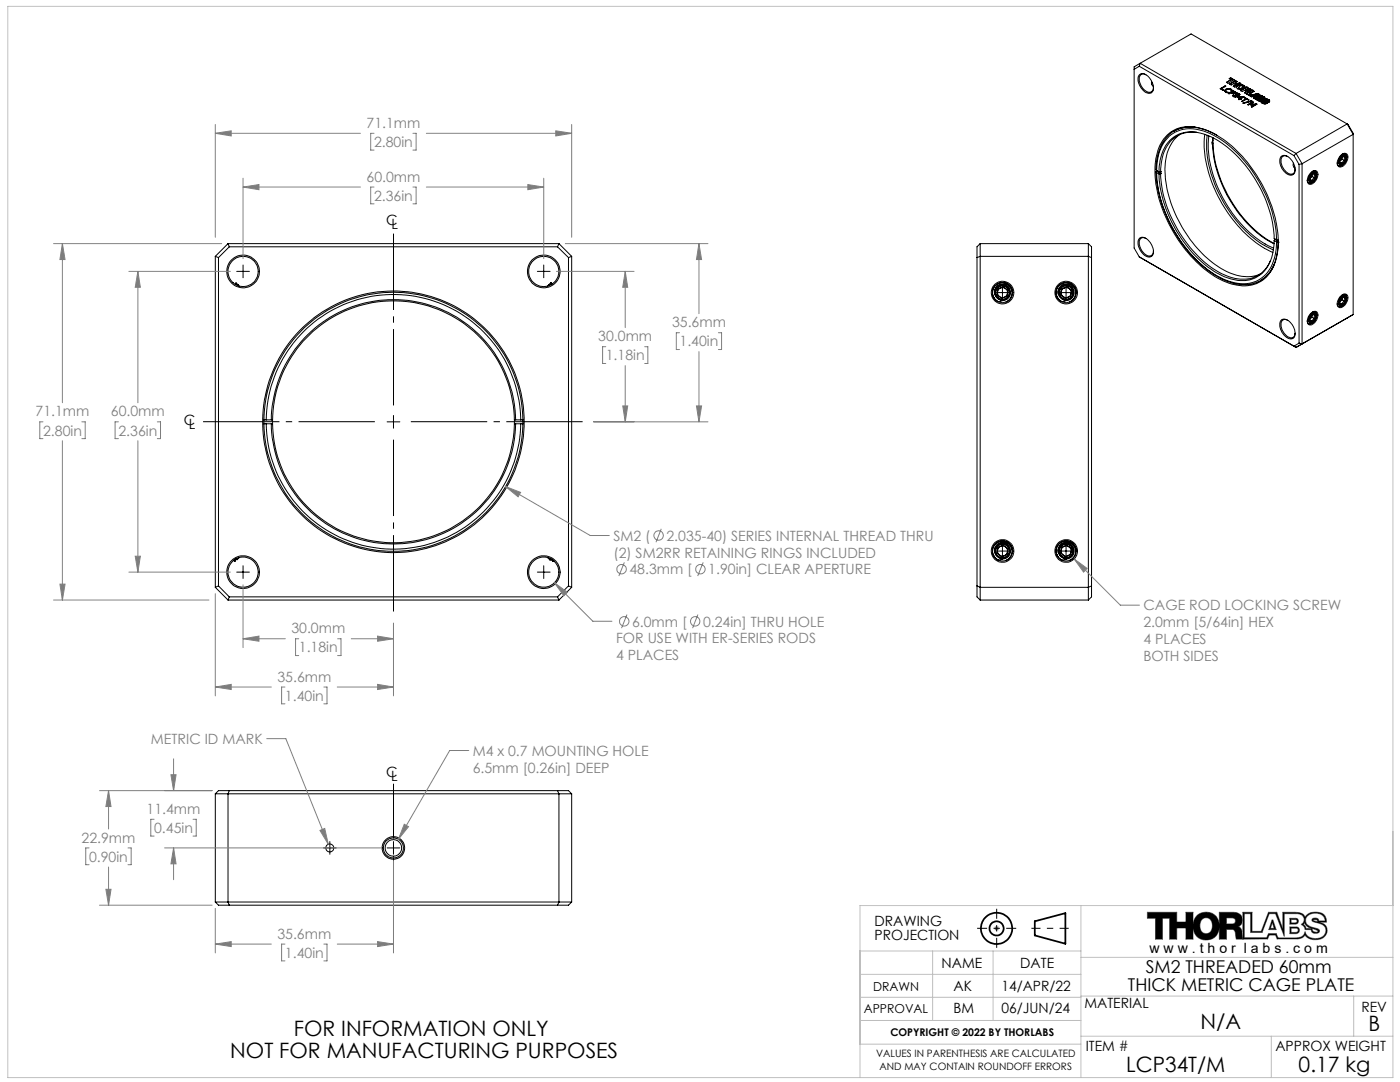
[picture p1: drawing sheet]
<svg xmlns="http://www.w3.org/2000/svg" width="279mm" height="216mm" viewBox="0 0 279 216" stroke-linecap="round" stroke-linejoin="round" font-family="sans-serif">
<g fill="none" stroke="#000" stroke-width=".2">
<path d="M227.3 15a1.14 1.14 0 0 1 1.8 .2 2.77 2.77 0 0 1 .9 3.1 1.35 1.35 0 0 1-2.1-.6 2.48 2.48 0 0 1-.6-2.7zM227.4 13.2l-1.1 .6M227.4 13.2l30.8 17.8M227.5 12.6l-1.2 .7v36.2l1.1 1.8M227.5 12.6l-.1 .6M227.5 12.6l31.2 18M227.5 12.6l10.2-5.8 31.2 17.9M228.7 14.9a.86 .86 0 0 0-1 0 .86 .86 0 0 0-.3 1 2.69 2.69 0 0 0 2 2.5 .86 .86 0 0 0 .8-.9M229.8 16.2v.6l.4 .5M230 16.5l-.2 .3M243.7 17.7l.5 .3M244.4 18.1l.4 .4h.4"/>
<path d="M244.5 17.2h.1M244.5 17.2l.1 .1-.9 .4M244.5 17.2l-1 .5 .6 .4 .1-.1M244.6 18.2l.1 .1M244.7 17.8l-.3 .3M244.7 17.9l-.3 .2M244.7 17.8v.1M244.7 18.3l.5 .2M244.7 18.3h.1M245.2 17.7l.4 .1M245.2 17.7l-.5 .1M245.2 18.5h.1"/>
<path d="M245.2 17.7l-.5 .2M245.2 17.7h.1M245.3 15.7l.4 .2M245.6 15.5l1.3 .8M245.6 15.5l-.3 .2M245.6 15.6l-.3 .1M245.6 15.6l1.3 .7M245.6 15.5v.1M245.6 17.8l.3 .2-.2 .1M245.6 17.8l.3 .3M245.6 17.8h.1M245.7 15.9h.1"/>
<path d="M245.7 15.9l-.9 .5 .3 .2 .9-.5 .3 .2M245.7 18.1a.58 .58 0 0 0-.6-.3 .58 .58 0 0 0-.5 .4l.1 .1M245.7 18.1h.1M245.7 18.5l.4-.3 .3 .3M245.7 18.5h.2M245.9 18.5l.2 .1M245.9 18.5h.1M246.1 18.1l-1 .6h.2l.3-.2a.64 .64 0 0 0 1 0M246.1 19l.2 .2M246.1 19h.1M246.1 19l-.1 .1a.62 .62 0 0 0 .9 .1M246.1 18.6h.1"/>
<path d="M246.1 18.1l.3 .2M246.1 18.1h.1M246.3 19.2l.2 .1M246.3 19.2h.1M246.3 18.6h-.2M246.3 18.6h.1M246.3 16.3h.1M246.3 16.3l-.9 .5 .3 .2 .5-.3 .4 .2M246.4 18.3l.2 .2M246.4 18.5h.1M246.4 18.3h.1M246.4 18.5l-.1 .1"/>
<path d="M246.5 16.5h.1M246.5 16.5l.4 .3M246.5 19.3h.1M246.6 18.5h.1M246.6 16.9h.1M246.7 18.9l-.1 .1 .2 .1-.1 .1M246.7 19.2l-.2 .1M246.7 19.2h.1M246.7 18.9h.1M246.7 18.7h.1M246.7 18.7l.4 .1v.1M246.7 18.9h.4"/>
<path d="M246.8 19.2h-.1M246.9 18.6l.3 .1M246.9 19v.2M246.9 19h.1M246.9 18.6h.1M246.9 16.8h.1M246.9 18.6l-.2 .1M246.9 16.3l-.4 .2M246.9 19.2h.1M247.1 17l-.3 .4a.93 .93 0 0 0 .8 .5 .93 .93 0 0 0 .9-.6l-.3-.3M247.1 17l.4-.1 .7 .1M247.1 17.1l-.3 .3"/>
<path d="M247.1 17v.1M247.1 18.9h.1M247.1 19.3l-.2 .1 .5 .2M247.1 19.3l-.1 .1M247.1 19.3h.1M247.2 19.4h.1M247.2 17.5l.1 .1zM247.2 19.4l.3 .2M247.2 18.7l.2 .2M247.2 18.7h.1M247.3 17.6h.1M247.3 16.5h.1"/>
<path d="M247.3 16.5l-.4 .3M247.3 16.5l.3 .2-1.1 .7-.4-.2 .5-.3M247.3 16.5l.3 .2M247.4 18.9l-.5 .1M247.4 18.9h.1M247.4 19.6l-.2 .2M247.5 19.6h.1M247.6 19.7h.1M247.6 19.7l.2 .1h-.6M247.9 17.6h-.6M247.9 17.6h.1M248 19.4h.1"/>
<path d="M248 19.4l-.5 .2M248 19.4h-.8M248.1 17.3l-.2 .3M248.1 17.3a.55 .55 0 0 0-.9 .1M248.1 19.3h.1M248.1 19.3h.1l-.6 .4M248.1 19.3h-1M248.2 17.1l.3 .2M248.2 17v.1M248.4 18.5l1.4 .8h.2l.3 .1M248.4 19.4l-.1 .1 .4 .2M248.4 19.4l.8 .5-.4-.1-.9 .5-.1-.1 .9-.5"/>
<path d="M248.4 19.4v.1M248.5 18.4l-.1 .1M248.5 18.4h.1M248.6 17.9l.3-.2 .3 .3M248.6 17.9h.1M248.6 17.9l.3 .1M248.7 18.2l-.2 .2M248.7 19.7h.1M248.7 18.7h.1M248.8 18.7h.1M248.8 18.7l1 .6M248.8 17.4l-1.2 .7 .3 .2 .5-.3 .3 .2-.2 .2"/>
<path d="M248.8 17.4h.1M248.8 17.4l.6 .3M248.9 18h.3M248.9 18h.1M249 18.2l-.3 .5M249 18.2h.1M249 18.3h.1M249.2 18h.1M249.4 17.7l.2 .2a.37 .37 0 0 1-.2 .3 .37 .37 0 0 1-.4 0M249.4 18.7h.1M249.4 17.7h.1M249.4 18.7l.4 .3"/>
<path d="M249.8 19.3h.1M249.8 19h.1M249.9 18h.1M249.9 18l.4 .2-.9 .5M249.9 18l-1.2 .7M250 19.2h.1M250 19.2l-.2 .1M250 19.2l.4 .2M250 19.2l.4 .2-.1 .2M250.2 18.2h.1M250.2 18.2l-.9 .5M250.2 18.2l-.3-.1-1.1 .6"/>
<path d="M250.2 18.2l-.9 .5 .5 .3 1.2-.3 .3 .2M250.3 19.1l.6-.1-.3 .3zM250.3 19.6h.1M250.3 19.6l.8 .4M250.3 19.4l-.1 .2 .9 .5 .5 .1M250.3 19.4h.1M250.4 19.1h.1M250.4 19.1l.1 .1M250.5 19.2h.1M250.7 19l-.2 .2M250.7 19l-.3 .1M250.8 18.9h.1"/>
<path d="M250.9 19.5h.1M251 18.7h.1M251 18.7l.4 .2-.5 .6M251 18.7l-1.2 .3M251 19.8l.4 .2 .3-.1-.1-.1M251.1 19.8l.2-.2 .2 .3M251.1 19.8h.1M251.1 19.8l.2 .1M251.3 18.9l-.7 .8 1.1-.6 .6 .4v.3M251.3 18.9h.1M251.3 19.9h.2M251.3 19.9h.1"/>
<path d="M251.3 19.6l.3 .2M251.3 19.6l-.3 .2M251.3 19.6h.1M251.5 19.9h.1M251.6 19.5l.1-.1 .2 .2M251.6 19.5h.1M251.6 19.5l.1 .1M251.6 19.8l.1 .1M251.6 19.8l-.1 .1M251.6 19.8h.1M251.7 19h.1M251.7 19l.5 .3"/>
<path d="M251.7 19l-.8 .5M251.7 19.4l-.2 .1 .2 .2 .3-.1v-.1M251.7 19.4h.1M251.7 19.4l.3 .1M251.7 19.6h.2M251.7 19.6h.1M251.9 19.6h.1M252 19.5v.1M252 19.5h.1M252.2 19.3l.3 .3M252.2 20l.1 .2M252.2 19.9v.3"/>
<path d="M252.2 19.9h-.2v.1M252.2 19.9h.1M252.2 19.3h.1M252.2 19.9h-.1M252.3 19.8h-.4v.3l.3 .1M252.3 19.8h.1M252.4 19.6l-.1 .2M252.4 19.7l.7 .2M252.5 19.6l-.1 .1M252.6 20h.2M252.6 20l.3 .5-.1 .1M252.6 20h.1"/>
<path d="M253.1 19.9l.3 .4-.2 .1-.4-.2M253.1 19.9l.3 .2M253.1 19.9h.1M230.7 34.3a27.2 27.2 0 0 0 11.7 20.5 9.5 9.5 0 0 0 8.2 1.6 7.4 7.4 0 0 0 4.4-6.8l.1-1.3M230.7 34.3l.1 .1M230.8 34a8.4 8.4 0 0 1 3.7-7.6 8.3 8.3 0 0 1 8 .8 26.4 26.4 0 0 1 12.3 20.7M230.8 34.4a26.6 26.6 0 0 0 11.7 20.4 8.9 8.9 0 0 0 8.6 1.1 7.9 7.9 0 0 0 3.6-7l.1-.6M230.8 34l.5 .3M230.8 34.4l.5 .3M230.8 34v.2M230.9 34.1h.1M230.9 34.1l-.2 .2"/>
<path d="M230.9 34.1l.8 .5M231.3 34.3a8.4 8.4 0 0 1 2.9-6.9 6.9 6.9 0 0 1 7-.3 22.9 22.9 0 0 1 10.9 11.6 22.1 22.1 0 0 1 2.2 8.9l.5 .3M231.3 34.7a25.4 25.4 0 0 0 11.5 19.7 9 9 0 0 0 7.5 1.2 7.2 7.2 0 0 0 3.9-6.4l.1-1.2M231.6 34.3l.1 .3M231.6 34.7a25.6 25.6 0 0 0 9.5 18.2 10.6 10.6 0 0 0 8.3 2.7 5.8 5.8 0 0 0 4.2-3.6M231.6 34.3h-.3M231.6 34.7h-.3M231.7 34.6l-.1 .1M232.9 27a7 7 0 0 1 7.4-1.2 22.9 22.9 0 0 1 11.3 10.5 22.8 22.8 0 0 1 3.3 14.4 6.8 6.8 0 0 1-5.9 6.3 13 13 0 0 1-9.3-3.8 27.9 27.9 0 0 1-9.2-18.5 10.4 10.4 0 0 1 2.4-7.7zM235.4 26.9a8.4 8.4 0 0 0-2.9 7.5 25.1 25.1 0 0 0 11.7 19.4 8.2 8.2 0 0 0 7.3 .9M238.5 25.4a6.7 6.7 0 0 0-4.2 .8M238.8 26.4a6.1 6.1 0 0 0-6.9 5.5l-.3 2.4"/>
<path d="M240.4 26.8a24.2 24.2 0 0 0 4.7 15.8 22.1 22.1 0 0 0 8.9 7.8M240.9 27a23.4 23.4 0 0 0 5.3 16.4 19.5 19.5 0 0 0 7.9 6.4M241.2 27.1a23.2 23.2 0 0 0 5.2 16 19.6 19.6 0 0 0 7.8 6.4M241.9 28.4l.2 .1M242 28.3l-.1 .5 .1-.1M242 28.7a25.1 25.1 0 0 0 11.1 19.3l1.1 .6M242 27.5v.8M242.1 28.5a25.4 25.4 0 0 0 11.5 19.7l.7 .4M242.1 28.5l-.1 .2M242.1 27.5l-.1 .8M242.9 27a8.9 8.9 0 0 0-8.1-1.1 7.4 7.4 0 0 0-3.9 6.1l-.2 1.8 .1 .2M248.1 20.6l1.7-.4z"/>
<path d="M249.7 20.1h.1M249.9 20.9h.1M250 20.5h.1M250 20.4h.1M250 20.4l.2 .1-.3 .4M250 20.4l-1 .5 .1 .1 .9-.5M250 20.5l-.3 .5 .9-.2M250.6 20.8h.1M250.6 20.7h.1M250.6 20.7l-.7 .2M250.6 20.7l.2 .1-.9 .6-.2-.1 .9-.5M251.1 20l.7 .1-.1 .1"/>
<path d="M251.1 20h.1M251.6 20.3a.82 .82 0 0 0 1.4 .2M251.6 20.2v.1M251.6 20.2h.1M251.7 20.3l.3 .3M252 20.6l.4 .1 .4-.1M252 20.6h.1M252 20h.1M252 20l.2 .2M252.1 20h.1M252.2 20.3v.1M252.2 20.2l-.1 .1"/>
<path d="M252.2 20.2h.1M252.2 20.4h.2M252.2 20.4h.1M252.2 20.2v.2M252.2 20.2l.2 .2M252.3 20.2l-.1-.2a.58 .58 0 0 1 .6-.2 .58 .58 0 0 1 .5 .5l-.1 .1M252.3 20.2l.2 .2M252.3 20.2l.2 .2-.1 .1a.19 .19 0 0 1-.2 0 .19 .19 0 0 1 0-.3M252.3 20.2h.1M252.4 20.4h.1M252.7 20h.1M252.8 20.6h.1"/>
<path d="M252.8 20.2h.1M252.8 20.1h.1M252.8 20.2l.2 .2-.2-.2M252.8 20l.1 .1M252.8 20l.1 .2M252.8 20h.1M252.8 20.1v.1M252.8 20.1l-.1-.1 .1 .2M252.9 20.2h.1M252.9 20.2l.3 .2M252.9 20.5l-.1 .1M253.2 20.4h.1"/>
<path d="M255.7 31.2a1.65 1.65 0 0 1 2.2 .9 2.41 2.41 0 0 1 .3 2.7 1.65 1.65 0 0 1-2.2-.9 2.25 2.25 0 0 1-.3-2.7zM257 31.3a.86 .86 0 0 0-1-.1 .86 .86 0 0 0-.3 1 2.69 2.69 0 0 0 2 2.5 .86 .86 0 0 0 .8-.9M258.1 32.6v.4l.3 .6M258.2 31l1.1 1.8M258.4 33.2l-.1 .2M258.4 33.4l-.1 .1M258.7 30.6l-.5 .4M258.7 30.6l1.2 2.1M259.3 32.8v35.7M259.9 32.7l-.6 .1M259.9 32.7v35.9M261.1 36.5h.3"/>
<path d="M261.2 36v-.6a1.14 1.14 0 0 1 1.3-1 1.59 1.59 0 0 1-.9 2.1h-.2M261.2 36a1.25 1.25 0 0 1 1.3-1.5 1.33 1.33 0 0 1-.5 1.8M261.2 36l.2 .3h.4M261.4 35.8l.4 .2M261.4 36.3h.4M261.5 35.5l-.1 .1M261.5 35.5l-.1 .2M261.6 34.4a.78 .78 0 0 1 1.1-.3 .78 .78 0 0 1 .3 1.1 1.66 1.66 0 0 1-1.8 1.5 1.67 1.67 0 0 1 .4-2.3zM261.7 34.9a.52 .52 0 0 1 .8-.2 .52 .52 0 0 1-.1 .8 .62 .62 0 0 1-.4 .6 .62 .62 0 0 1-.7-.2v-.4zM261.7 34.8a.52 .52 0 0 1 .7-.2 .52 .52 0 0 1 .2 .7 .93 .93 0 0 1-1.2 .9 1.14 1.14 0 0 1 .3-1.4zM261.8 35.2l.5 .3M261.8 35.2l-.3 .3"/>
<path d="M261.8 34.8v.1zM261.8 34.9l-.3 .6M261.8 34.9v.3M261.9 34.4a1.36 1.36 0 0 0-.5 1.9M261.9 34.2a.65 .65 0 0 1 .8 .2 .65 .65 0 0 1 0 .8 1.35 1.35 0 0 1-1.6 1.2l-.2-.5M262 36.3l-.6 .2M262 36.3h-.2M262.3 35.5l.1-.6a.74 .74 0 0 0-.8 .1 .74 .74 0 0 0-.2 .7v.2l.4 .1M262.3 35.5l-.5 .5M262.4 34.1l.1 .2M267.1 33l.3 .1M267.2 32.6v-.3a1.26 1.26 0 0 1 1.3-1.4 1.59 1.59 0 0 1-.9 2.2h-.2"/>
<path d="M267.2 32.6v-.2a1.27 1.27 0 0 1 1.3-1.4 1.25 1.25 0 0 1-.6 1.8M267.2 32.6l.2 .3h.3M267.3 32.3l.5 .3M267.4 32.8h.1M267.4 32.8l.3 .1M267.4 31.2a.84 .84 0 0 1 .8-.6 .84 .84 0 0 1 .8 .4 1.86 1.86 0 0 1-1.8 2.3 1.52 1.52 0 0 1 .2-2.1zM267.5 31.5a.55 .55 0 0 1 .5-.4 .55 .55 0 0 1 .6 .3 1.08 1.08 0 0 1-1.2 1.3 1.13 1.13 0 0 1 .1-1.2zM267.5 32l-.2 .2M267.8 31.3a.48 .48 0 0 1 .6-.1 .48 .48 0 0 1 .1 .7l-.1 .2a.68 .68 0 0 1-1 .5v-.7zM267.8 31.7l.5 .3M267.8 31.7l-.3 .3M267.8 31.3v.1z"/>
<path d="M267.8 31.4l-.3 .6M267.8 31.4v.3M267.9 31a1.28 1.28 0 0 0-.5 1.8M267.9 30.8a.65 .65 0 0 1 .8 .1 .65 .65 0 0 1 0 .8l-.1 .2a1.26 1.26 0 0 1-1.5 1.1l-.2-.5M267.9 32.8l-.5 .3M267.9 32.8l-.2 .1M268.3 32l.1-.6a.75 .75 0 0 0-.8 .1 .75 .75 0 0 0-.3 .8l.1 .2 .4 .1M268.3 32l-.5 .6M268.4 30.7l.1 .2M268.9 24.7l-10.2 5.9M268.9 24.7l1.2 2.1-10.2 5.9M268.9 24.7l1.2 1.9v36.2"/>
<path d="M43 51.2l.6 .2M43 51.2v66M43.6 51.4v65.5M45.5 48.6l-2.5 2.6M45.5 48.6l.3 .6M45.5 48.6h66M45.8 49.2l-2.2 2.2M45.8 49.2h65.5M46.5 56.4h.1M47.1 56.5l-.1 .2M47.1 56.8v-.4l.4 .4M47.2 54.2h2.6"/>
<path d="M47.5 56.8h.1M47.5 56.8l.2 .3M48.5 52.9v2.5M107.2 54.2h2.6M108.5 52.9v2.5M109.5 56.8h.1M109.5 56.8l-.2 .3M109.6 56.8h.1M109.6 56.8v.2M109.6 56.8l.1 .1M109.8 56.6l-.2 .2M110 56.4l.2 .3"/>
<path d="M110 56.4v.4l-.2-.2M110 56.4l.1 .3M110 56.4l-.2 .2M111.3 49.2l2.2 2.2M111.5 48.6l-.2 .6M111.5 48.6l2.6 2.6M113.5 51.4v65.5M114.1 51.2l-.6 .2M114.1 51.2v66M195 51.4l.6-.2h21.6l.6 .2M195.6 48.6h21.6M195.6 48.6v71.1"/>
<path d="M195.6 48.6l-.6 .6v69.9l.6 .6M198.2 59.2l.2 .3a1.08 1.08 0 0 0 1.7 .5M198.2 59.2l.2 .3M198.5 58.7a1.59 1.59 0 0 1 1.3-1.9 1.59 1.59 0 0 1 1.9 1.5 1.59 1.59 0 0 1-1.6 1.7M198.5 58.7a1.78 1.78 0 0 1 2.2-2 1.78 1.78 0 0 1 .9 2.8l-.8 .8M198.5 58.7a1.84 1.84 0 0 0 1.6 1.3M198.8 58.4h2.5M199.1 57.7l1.1-.5 1 .7-.2 1.2-.4 .2a.73 .73 0 0 1-1.1-.1l-.5-.4zM200.1 57.1v2.6M202.1 58.5a2 2 0 0 0-2.4-2.1 2 2 0 0 0-1.5 2.8M210.9 59.2l.2 .3a1.08 1.08 0 0 0 1.7 .5M210.9 59.2l.3 .3"/>
<path d="M211.2 58.7a1.59 1.59 0 0 1 1.3-1.9 1.59 1.59 0 0 1 1.9 1.5 1.59 1.59 0 0 1-1.6 1.7M211.2 58.7a1.78 1.78 0 0 1 2.2-2 1.78 1.78 0 0 1 .9 2.8l-.8 .8M211.2 58.7a1.84 1.84 0 0 0 1.6 1.3M211.5 58.4h2.5M211.8 57.7l1.1-.5 1 .7-.2 1.2-.4 .2a.73 .73 0 0 1-1.1-.1l-.5-.4zM212.8 57.1v2.6M214.8 58.5a2 2 0 0 0-2.4-2.1 2 2 0 0 0-1.5 2.8M217.2 48.6l.6 .6v69.9l-.6 .6M217.2 48.6v71.1M227.4 51.3l31.3 18M227.4 51.3l.1 .1M227.4 47.5a1.65 1.65 0 0 1 2.2 .9 2.25 2.25 0 0 1 .3 2.7 1.65 1.65 0 0 1-2.2-.9 2.25 2.25 0 0 1-.3-2.7z"/>
<path d="M228.7 47.6a.86 .86 0 0 0-1 0 .86 .86 0 0 0-.3 .9 2.69 2.69 0 0 0 2 2.6 .86 .86 0 0 0 .8-1M254.3 48l.5 .3M254.3 52.7a6.6 6.6 0 0 1-2.8 3.3M254.5 47.7v.1M254.5 47.8l-.2 .2M254.5 47.8l.6 .3M254.8 47.9h.3M254.8 48.3h.3M255.1 48.3h.1M267.4 59.2a.86 .86 0 0 1 1.6-.1 1.99 1.99 0 0 1-1.7 2.3 1.32 1.32 0 0 1 0-2zM267.7 59.5a.48 .48 0 0 1 .6-.2 .48 .48 0 0 1 .2 .7 .81 .81 0 0 1-1.1 .7v-.7zM267.8 59.3a.5 .5 0 0 1 .7 0 .5 .5 0 0 1 .1 .7 .94 .94 0 0 1-1.2 .8 1.19 1.19 0 0 1 .4-1.5z"/>
<path d="M267.8 59.8l.5 .3M267.8 59.8l-.5 .5M267.8 59.5l-.1 .4-.4 .3M267.8 59.4v.1M267.8 59.5v.3M267.9 59.1a1.25 1.25 0 0 0-.5 1.8M267.9 58.8a.59 .59 0 0 1 .7 .1 .59 .59 0 0 1 .1 .7 1.43 1.43 0 0 1-1.6 1.5l-.2-.5M268.4 58.8l.1 .1M255.8 63.7a2.21 2.21 0 0 1 2.5 1.8 1.37 1.37 0 0 1-.6 2.1 2.82 2.82 0 0 1-2.1-3.6zM257 63.9a.92 .92 0 0 0-1.1 .1 .92 .92 0 0 0-.2 1.1 2.77 2.77 0 0 0 2 2.3 .86 .86 0 0 0 .8-.9M259.3 68.5l-1.1 .6 .5 .2M259.3 68.5l.6 .1"/>
<path d="M259.9 68.6l-1.2 .7M261.1 64.6h.3M261.2 64.1a1.34 1.34 0 0 1 1.3-1.7 1.64 1.64 0 0 1-.9 2.2h-.2M261.2 64.1a1.25 1.25 0 0 1 1.3-1.5 1.35 1.35 0 0 1-.5 1.7M261.2 64.1l.2 .2 .4 .1M261.4 63.9l.4 .2M261.4 64.3l.4 .1M261.5 62.7a.83 .83 0 0 1 .7-.6 .83 .83 0 0 1 .8 .4 2 2 0 0 1-1.7 2.3 1.25 1.25 0 0 1 0-1.9zM261.5 63.5l-.1 .2M261.7 63a.48 .48 0 0 1 .6-.3 .48 .48 0 0 1 .2 .7 .81 .81 0 0 1-1.1 .7l-.1-.5zM261.7 62.9a.52 .52 0 0 1 .7-.2 .52 .52 0 0 1 .2 .7 .94 .94 0 0 1-1.2 .8 1.1 1.1 0 0 1 .3-1.3zM261.8 63.3l.5 .3"/>
<path d="M261.8 63.3l-.3 .2M261.8 62.9l-.3 .6M261.8 62.9h.1M261.8 62.9v.4M261.9 62.5a1.33 1.33 0 0 0-.5 1.8M261.9 62.3a.58 .58 0 0 1 .7 0 .58 .58 0 0 1 .1 .7 1.4 1.4 0 0 1-1.6 1.5l-.2-.5M262 64.3l-.6 .3M262 64.3l-.2 .1M262.3 63.6l.1-.7a.74 .74 0 0 0-.8 .1 .74 .74 0 0 0-.2 .8v.2l.4 .1M262.3 63.6l-.5 .5M262.4 62.2l.1 .2M267.1 61.1l.3 .1"/>
<path d="M267.2 60.6a1.38 1.38 0 0 1 1.3-1.7 1.64 1.64 0 0 1-1.1 2.3M267.2 60.6a1.35 1.35 0 0 1 1.2-1.5 1.12 1.12 0 0 1-.5 1.8M267.2 60.6l.2 .3 .3 .1M267.3 60.4l.5 .2M267.4 60.9l.3 .1M267.9 60.9l-.5 .3M267.9 60.9l-.2 .1M268.3 60.1l.1-.7-.3-.1a.89 .89 0 0 0-.7 1.2l.4 .1M268.3 60.1l-.5 .5M270.1 62.8l-10.2 5.8M270.1 62.8l-11.4 6.5M52.7 84.6a25.8 25.8 0 0 0 25.8 25.4 25.8 25.8 0 0 0 25.9-25.4"/>
<path d="M52.7 83.8a25.8 25.8 0 0 1 25.8-25.5 25.8 25.8 0 0 1 25.9 25.5M52.7 83.8v.8M52.7 84.6h1.7M52.7 83.8h1.7M53.1 84.6a25.4 25.4 0 0 0 25.4 25 25.4 25.4 0 0 0 25.4-25M53.1 83.8a25.4 25.4 0 0 1 25.4-25 25.4 25.4 0 0 1 25.4 25M54.2 84.6a24.4 24.4 0 0 0 24.3 23.9 24.4 24.4 0 0 0 24.4-23.9M54.2 83.8a24.4 24.4 0 0 1 24.3-24 24.4 24.4 0 0 1 24.4 24M54.4 84.6a24.1 24.1 0 0 0 24.1 23.7 24.1 24.1 0 0 0 24.2-23.7M54.4 83.8a24.1 24.1 0 0 1 24.1-23.8 24.1 24.1 0 0 1 24.2 23.8M54.4 83.8v.8M77.3 84.2h2.5"/>
<path d="M78.5 82.9v2.5M102.7 83.8v.8M102.7 84.6h1.7M102.7 83.8h1.7M104.4 83.8v.8M43 117.2l2.5 2.5M43.6 116.9l2.2 2.2M43.6 116.9l-.6 .3M45.5 119.7h66M45.8 119.1h65.5M45.8 119.1l-.3 .6M46.7 111.8l.1 .1"/>
<path d="M46.8 111.9h.1M46.8 111.7v.2M46.9 111.9h.1M47.1 111.5l-.2 .4M47.1 111.5l.2 .2M47.2 111.5l-.3 .4M47.2 114.2h2.6M47.3 111.4v.3M47.7 111.3l-.4 .4M48.5 112.9v2.5M107.2 114.2h2.6M108.5 112.9v2.5"/>
<path d="M109.3 111.3l.4 .4M109.7 111.4v.3M109.8 111.7h.1M109.9 111.5l-.1 .2M110 111.6l.2 .3M110.2 111.7v.2M110.2 111.9h.1M110.3 111.8v.1M110.3 111.9h.1M110.4 111.8l-.1 .1M111.3 119.1l.2 .6M113.5 116.9l-2.2 2.2"/>
<path d="M113.5 116.9l.6 .3M114.1 117.2l-2.6 2.5M195 116.9l.6 .3h21.6l.6-.3M195.6 119.7h21.6M198.2 110.7l.2 .3a1.07 1.07 0 0 0 1.7 .5M198.2 110.7l.2 .4M198.5 110.3a1.61 1.61 0 0 1 1.3-1.9 1.61 1.61 0 0 1 1.9 1.4 1.61 1.61 0 0 1-1.6 1.7M198.5 110.3a1.76 1.76 0 0 1 2-2.1 1.76 1.76 0 0 1 1.3 2.6l-.6 .7-.4 .3M198.5 110.3a1.84 1.84 0 0 0 1.6 1.2M198.8 110h2.5M199.1 109.3l1.1-.5 1 .7-.2 .8a.96 .96 0 0 1-.8 .7 .96 .96 0 0 1-1-.4l-.2-.2zM200.1 108.7v2.5"/>
<path d="M202.1 110.1a2 2 0 0 0-2.3-2.1 2 2 0 0 0-1.6 2.7M210.9 110.7l.2 .3a1.07 1.07 0 0 0 1.7 .5M210.9 110.7l.2 .4M211.2 110.3a1.61 1.61 0 0 1 1.3-1.9 1.61 1.61 0 0 1 1.9 1.4 1.61 1.61 0 0 1-1.6 1.7M211.2 110.3a1.76 1.76 0 0 1 2-2.1 1.76 1.76 0 0 1 1.3 2.6l-.6 .7-.4 .3M211.2 110.3a1.84 1.84 0 0 0 1.6 1.2M211.5 110h2.5M211.8 109.3l1.1-.5 1 .7-.2 .8a.96 .96 0 0 1-.8 .7 .96 .96 0 0 1-1-.4l-.2-.2zM212.8 108.7v2.5M214.8 110.1a2 2 0 0 0-2.3-2.1 2 2 0 0 0-1.6 2.7M43 158.4v21.6M43 158.4h71.1"/>
<path d="M43 158.4l.6-.6h69.9l.6 .6M45.8 157.8l-.3 .6v21.6l.3 .6M111.3 157.8l.2 .6v21.6l-.2 .6M114.1 158.4v21.6M43 180l.6 .6h69.9l.6-.6M43 180h71.1M64.6 169.2h2.5M65.8 167.9v2.6M77.3 169.2h2.5M78.5 167.9v2.6"/>
<circle cx="48.5" cy="54.2" r="3"/>
<circle cx="48.5" cy="54.2" r="3.3"/>
<circle cx="108.5" cy="54.2" r="3"/>
<circle cx="108.5" cy="54.2" r="3.3"/>
<circle cx="200.1" cy="58.4" r="1.32"/>
<circle cx="200.1" cy="58.4" r="2.25"/>
<circle cx="200.1" cy="58.4" r=".99"/>
<circle cx="200.1" cy="58.4" r="1.45"/>
<circle cx="200.1" cy="58.4" r="1.99"/>
<circle cx="212.8" cy="58.4" r="1.32"/>
<circle cx="212.8" cy="58.4" r="2.25"/>
<circle cx="212.8" cy="58.4" r=".99"/>
<circle cx="212.8" cy="58.4" r="1.45"/>
<circle cx="212.8" cy="58.4" r="1.99"/>
<circle cx="78.5" cy="84.2" r="26.1"/>
<circle cx="48.5" cy="114.1" r="3"/>
<circle cx="48.5" cy="114.2" r="3.3"/>
<circle cx="108.5" cy="114.1" r="3"/>
<circle cx="108.5" cy="114.2" r="3.3"/>
<circle cx="200.1" cy="109.9" r="1"/>
<circle cx="200.1" cy="109.9" r="2"/>
<circle cx="200.1" cy="109.9" r="2.25"/>
<circle cx="200.1" cy="109.9" r="1.33"/>
<circle cx="200.1" cy="109.9" r="1.44"/>
<circle cx="212.8" cy="109.9" r="1"/>
<circle cx="212.8" cy="109.9" r="2"/>
<circle cx="212.8" cy="109.9" r="2.25"/>
<circle cx="212.8" cy="109.9" r="1.33"/>
<circle cx="212.8" cy="109.9" r="1.44"/>
<circle cx="65.8" cy="169.2" r=".81"/>
<circle cx="78.5" cy="169.2" r="1.65"/>
<circle cx="78.5" cy="169.2" r="2.01"/>
<circle cx="78.5" cy="169.2" r="2.26"/>
</g>
<g fill="none" stroke="#000" stroke-width=".35">
<path d="M206.5 183.8l6.1-1.6v6.1l-6.1-1.6z"/>
<circle cx="198.9" cy="185.2" r="3.1"/>
<circle cx="198.9" cy="185.2" r="1.4"/>
</g>
<g fill="none" stroke="#808080" stroke-width=".2">
<path d="M43 26.6l3.1-.5v1zM43 24.8v22.5M43 26.6h28.9M48.5 37.3l3.2-.5v1.1zM48.5 35.6v16M48.5 37.3h23.4M74.6 37.3h-.6v3.4h.6M74.6 26.6h-.6v3.4h.6M82.4 37.3h.6v3.4h-.6M82.4 26.6h.6v3.4h-.6M85.1 37.3h23.4M85.1 26.6h29"/>
<path d="M105.3 36.8l3.2 .5-3.2 .6zM108.5 35.6v16M110.9 26.1l3.2 .5-3.2 .5zM114.1 24.8v22.5M10.7 48.6h33.5M12.5 48.6l.5 3.2h-1zM12.5 48.6v31.8M25.7 54.2h20.3M27.5 54.2l.5 3.1h-1zM27.5 54.2v26.2M111.1 54.2h15.4M112.8 48.6h28.5"/>
<path d="M124.8 54.2l.5 3.1h-1zM124.8 54.2v11.2M139.5 48.6l.5 3.2h-1zM139.5 48.6v14M120.9 69.2h-.6v3.3h.6M124.8 73v11.2M128.7 69.2h.6v3.3h-.6M135.6 66.4h-.6v3.3h.6M139.5 70.2v14M143.4 66.4h.6v3.3h-.6M8.6 84.2h-.7v3.3h.7M12.5 87.9v31.8"/>
<path d="M16.3 84.2h.7v3.3h-.7M23.6 84.2h-.6v3.3h.6M27.5 87.9v26.3M31.4 84.2h.6v3.3h-.6M100.9 97.1l3 1.1-.5 .9zM100.9 97.1l16.9 9.8h3.8M118.5 84.2h22.8M124.3 81h1l-.5 3.2zM139 81h1l-.5 3.2zM10.7 119.7h31M12 116.6h1l-.5 3.1zM25.7 114.2h20.3"/>
<path d="M27 111h1l-.5 3.2zM43 118.5v20.4M48.5 116.7v12.5M110.6 116.3l2.6 1.9-.7 .7zM110.6 116.3l7.7 7.7h3.8M124.6 112.2l-1.1 2.7M132 105.5l-1.1 2.7M140.3 112.2l-1.1 2.7M214.4 111.5l2.6 1.9-.7 .8zM214.4 111.5l9.2 9.3h3.8M43 137.1l3.1-.5v1zM43 137.1h11.2"/>
<path d="M48.5 127.5l3.2-.6v1.1zM48.5 127.5h8.4M56.9 137.1h-.7v3.3h.7M59.6 127.5h-.6v3.3h.6M64.6 137.1h.7v3.3h-.7M67.3 137.1h11.2M67.4 127.5h.7v3.3h-.7M70.1 127.5h8.4M75.4 126.9l3.1 .6-3.1 .5zM75.4 136.6l3.1 .5-3.1 .5zM78.5 124.4v14.5M125.1 122.6l-1.1 2.7"/>
<path d="M139.3 122.6l-1.1 2.7M19.9 157.8h22.4M21.7 157.8l.5 3.1h-1.1zM21.7 157.8v7.6M34.1 154.6h1l-.5 3.2zM34.6 151.4v6.4M53.2 147.4h3.8l8.5 21.1M93.6 149.8h-3.9l-10.2 17.7M17.8 169.2h-.7v3.3h.7M21.1 177.4h1.1l-.5 3.2zM21.7 173v7.6M25.5 169.2h.7v3.3h-.7"/>
<path d="M30.8 163.5h-.7v3.3h.7M32.8 169.2h43.2M34.6 169.2l.5 3.2h-1zM34.6 169.2v6.3M38.5 163.5h.7v3.3h-.7M63.9 165.7l.9-.4 .7 3.2zM78.5 171.7v18.4M80.7 164.5l.8 .5-2 2.5zM19.9 180.6h22.4M43 188.4l3.1-.5v1zM43 181.3v8.8M43 188.4h11.2"/>
<path d="M56.9 188.4h-.7v3.3h.7M64.6 188.4h.7v3.3h-.7M67.3 188.4h11.2M75.4 187.9l3.1 .5-3.1 .5zM198.4 185.2h1M198.5 184.9l.7 .7M198.9 184.7v1M199.2 184.9l-.7 .7M229 182h5.8v2h1.9v-2h1.4v5.4h-1.4v-2.2h-1.9v2.2h-1.4v-4.2h-1.4v4.2h-1.4v-4.2h-1.6zM239.9 183.5a1.27 1.27 0 0 1 1.5-.2 1.27 1.27 0 0 1 .6 1.4 1.29 1.29 0 0 1-1.3 1.6 1.29 1.29 0 0 1-1.2-1.6l.1-.7zM240.7 187.6a2.76 2.76 0 0 1-2.5-3.8 2.76 2.76 0 0 1 4.5-1 3 3 0 0 1-.9 4.6l-1.1 .2M244.8 183.2h1.1a.61 .61 0 0 1 .7 .5 .61 .61 0 0 1-.7 .7h-1.1z"/>
<path d="M247.1 184.9a1.53 1.53 0 0 0 .8-1.9 1.53 1.53 0 0 0-1.8-1h-2.8v5.4h1.5v-1.9h1a.94 .94 0 0 1 .8 1.2l.1 .7h1.3M247.1 184.9a2.41 2.41 0 0 1 .9 2.2M247.1 184.9h.1M248 182h1.9v3.8h1.8l1.5-3.8h1.6l1.2 3.4v-3.4h2.4a1.84 1.84 0 0 1 2.1 1 2.64 2.64 0 0 1 4-.2l.2 1.2h-1.5a1.7 1.7 0 0 1 1.7 1.5 1.7 1.7 0 0 1-1.3 1.9 2.63 2.63 0 0 1-3.1-.9 1.59 1.59 0 0 1-1.6 .9h-4l-.3-.8h-1.3l-.3 .8h-5zM248.3 182.3h1.3v3.8h2.3l1.4-3.8h1.3l1.7 4.5v-4.5h2.2a1.29 1.29 0 0 1 1.4 .4 1.29 1.29 0 0 1 .2 1.4l-.5 .4a1.09 1.09 0 0 1 .9 1h1.2a.92 .92 0 0 0 .7 .7 .92 .92 0 0 0 .9-.4l-.2-.4-1.5-.5a1.36 1.36 0 0 1-1-1.5 1.36 1.36 0 0 1 1.4-1.2 1.81 1.81 0 0 1 2.4 1.6h-1.2a.7 .7 0 0 0-.7-.6 .7 .7 0 0 0-.7 .5l.1 .1a5.7 5.7 0 0 1 2.5 1.2 1.69 1.69 0 0 1-.2 1.7 1.69 1.69 0 0 1-1.7 .6 1.84 1.84 0 0 1-2-1.4 1.6 1.6 0 0 1-1.9 1.2h-3.5l-.4-.8h-1.5l-.4 .8h-4.5zM253.9 183.6h.1l.7 1.9h-1.5zM253.9 184.1l.4 1.1h-.8zM257.4 183.2h1.2a.58 .58 0 0 1 .5 .6 .58 .58 0 0 1-.5 .6h-1.2zM257.4 185h1.3a.67 .67 0 0 1 .6 .6 .67 .67 0 0 1-.6 .7h-1.3zM257.7 183.5h1l.1 .5-.4 .1-.7 .1zM257.7 185.2h.9a.43 .43 0 0 1 .5 .4 .43 .43 0 0 1-.5 .5h-.9zM260.4 184a1.58 1.58 0 0 0 1.4 1.3h-1.2l-.1-.4-.4-.4z"/>
<path d="M261.9 185.3l1.1 .4a.63 .63 0 0 1-.7 .3 .63 .63 0 0 1-.4-.5zM262.1 183.6l.6-.1 .2 .4-.6-.1z"/>
<circle cx="124.1" cy="113.6" r=".94"/>
<circle cx="131.4" cy="106.9" r=".95"/>
<circle cx="139.8" cy="113.6" r=".94"/>
<circle cx="124.6" cy="124" r=".94"/>
<circle cx="138.8" cy="124" r=".94"/>
</g>
<path d="M205.8 185.2h7.5" fill="none" stroke="#000" stroke-width=".2" stroke-dasharray="15.2 1.3 1.3 1.3" stroke-dashoffset="13.4" stroke-linecap="butt"/>
<path d="M195 185.2h7.8M198.9 181.3v7.8" fill="none" stroke="#000" stroke-width=".2" stroke-dasharray="15.2 1.3 1.3 1.3" stroke-dashoffset="13.2" stroke-linecap="butt"/>
<g fill="none" stroke="#c0c0c0" stroke-width=".2">
<path d="M1.6 1.3h276.4v213.7h-276.4zM171.6 189.8h44.1M171.6 199h44.1M171.6 194.4h44.1M186.1 189.8v13.8M198.2 189.8v13.8M215.7 198.8h62.3M215.7 180.7v34.3M215.7 191h62.3M270.2 198.8v8M278 180.7h-106.4v34.3M171.6 203.6h44.1"/>
<path d="M171.6 208.4h44.1M215.7 206.8h62.3M253.7 206.8v8.2"/>
</g>
<path d="M229 182h5.8v2h1.9v-2h1.4v5.4h-1.4v-2.2h-1.9v2.2h-1.4v-4.2h-1.4v4.2h-1.4v-4.2h-1.6zM238.9 182.6a2.76 2.76 0 0 1 4.4 1.4 2.76 2.76 0 0 1-3 3.5 2.86 2.86 0 0 1-2.2-2 2.86 2.86 0 0 1 .8-2.9zM240 183.4a1.76 1.76 0 0 0 .6 2.9 1.49 1.49 0 0 0 1.3-2.2 1.2 1.2 0 0 0-1.9-.7zM243.3 182h2.8a1.53 1.53 0 0 1 1.8 1 1.53 1.53 0 0 1-.8 1.9l.4 .2 .3 .5 .2 1.8h-1.3l-.2-1.5-.5-.4h-1.2v1.9h-1.5zM244.8 183.2v1.2h1.3l.4-.3 .1-.5-.3-.3zM248 182v5.4h5l.3-.8h1.3l.3 .8h4.1a1.74 1.74 0 0 0 1.5-.9 2.66 2.66 0 0 0 3.8 .4 1.64 1.64 0 0 0 .5-1.8 1.64 1.64 0 0 0-1.6-1.1h1.5a1.88 1.88 0 0 0-2.3-2 2.15 2.15 0 0 0-1.9 1 1.74 1.74 0 0 0-2-1h-2.5v3.4l-1.2-3.4h-1.6l-1.5 3.8h-1.8v-3.8zM260.4 184a1.58 1.58 0 0 0 1.4 1.3h-1.2l-.2-.6a.23 .23 0 0 1-.3-.3 .23 .23 0 0 1 .3-.2zM248.3 182.3h1.3v3.8h2.3l1.4-3.8h1.3l1.7 4.5v-4.5h2.2a1.37 1.37 0 0 1 1.8 1.2l-.2 .6-.5 .4 .7 .4 .2 .6h1.2l.1 .5 .4 .2h.8l.3-.3a.62 .62 0 0 0-.7-.7h-.1a2.13 2.13 0 0 1-1.9-1.3 1.61 1.61 0 0 1 1.9-1.7 1.67 1.67 0 0 1 1.9 1.6h-1.2l-.1-.4-.4-.2-.7 .1a.42 .42 0 0 0-.1 .5 .42 .42 0 0 0 .5 .2l.3 .1a1.83 1.83 0 0 1 1.9 1.4 1.83 1.83 0 0 1-2.2 1.8 1.82 1.82 0 0 1-1.9-1.4 1.54 1.54 0 0 1-1.9 1.2h-3.5l-.4-.8h-1.5l-.4 .8h-4.5zM261.9 185.3l.7 .2a.34 .34 0 0 1 .4 .4l-.5 .1-.5-.2zM262.1 183.6h.8a.2 .2 0 0 1 0 .3 .2 .2 0 0 1-.3-.1zM253.9 184.1l-.4 1.1h.8zM253.9 183.6h.1l.7 1.9h-1.5zM257.4 183.2l1.5 .1 .2 .3-.1 .5-.4 .3h-1.2zM257.7 183.5v.6h.9l.2-.1 .1-.3-.3-.2zM257.4 185l1.7 .1 .2 .4v.4l-.6 .4h-1.3zM257.7 185.2v.9h1l.4-.3-.1-.5-.2-.1z" fill-rule="evenodd" fill="#000"/>
<path d="M78.5 81.6v-35.7" fill="none" stroke="#000" stroke-width=".2" stroke-dasharray="15.2 1.3 1.3 1.3" stroke-dashoffset="-.7" stroke-linecap="butt"/>
<path d="M76 84.1h-36.6" fill="none" stroke="#000" stroke-width=".2" stroke-dasharray="15.2 1.3 1.3 1.3" stroke-dashoffset="-1.2" stroke-linecap="butt"/>
<path d="M78.5 86.7v36.4" fill="none" stroke="#000" stroke-width=".2" stroke-dasharray="15.2 1.3 1.3 1.3" stroke-dashoffset="-1" stroke-linecap="butt"/>
<path d="M81.1 84.1h36.1" fill="none" stroke="#000" stroke-width=".2" stroke-dasharray="15.2 1.3 1.3 1.3" stroke-dashoffset="-.9" stroke-linecap="butt"/>
<path d="M78.5 156.4v25.6" fill="none" stroke="#000" stroke-width=".2" stroke-dasharray="15.2 1.3 1.3 1.3" stroke-dashoffset="4.4" stroke-linecap="butt"/>
<path d="M100.9 97.1l2.5 2 .5-.9zM110.6 116.3l1.9 2.6 .7-.7zM75.4 126.9l3.1 .6-3.1 .5zM48.5 127.5l3.2-.6v1.1zM43 137.1l3.1-.5v1zM75.4 136.6l3.1 .5-3.1 .5zM27.5 54.2l.5 3.1h-1zM27 111h1l-.5 3.2zM12.5 48.6l.5 3.2h-1zM12 116.6h1l-.5 3.1zM105.3 36.8l3.2 .5-3.2 .6zM48.5 37.3l3.2-.5v1.1zM43 26.6l3.1-.5v1zM110.9 26.1l3.2 .5-3.2 .5zM124.3 81h1l-.5 3.2zM124.8 54.2l.5 3.1h-1zM139 81h1l-.5 3.2zM139.5 48.6l.5 3.2h-1zM43 188.4l3.1-.5v1zM75.4 187.9l3.1 .5-3.1 .5zM80.7 164.5l-1.2 3 2-2.5zM63.9 165.7l1.6 2.8-.7-3.2zM34.1 154.6h1l-.5 3.2zM34.6 169.2l.5 3.2h-1zM21.7 157.8l.5 3.1h-1.1zM21.1 177.4h1.1l-.5 3.2zM214.4 111.5l1.9 2.7 .7-.8z" fill="#808080"/>
<g font-size="4.2">
<text x="58.6" y="206.8">FOR INFORMATION ONLY</text>
<text x="239.6" y="205.2">N/A</text>
<text x="273.1" y="205.8">B</text>
<text x="45.9" y="211">NOT FOR MANUFACTURING PURPOSES</text>
<text x="224.8" y="213.9">LCP34T/M</text>
<text x="259.2" y="213.9">0.17 kg</text>
</g>
<g font-size="3.5">
<text x="225.1" y="197.7">THICK METRIC CAGE PLATE</text>
<text x="228.6" y="194.2">SM2 THREADED 60mm</text>
</g>
<g font-size="2.8" fill="#808080">
<text x="73.1" y="25.5">71.1mm</text>
<text x="74.6" y="29.3">2.80in</text>
<text x="73.1" y="36.3">60.0mm</text>
<text x="74.6" y="40.1">2.36in</text>
<text x="134.1" y="65.3">35.6mm</text>
<text x="119.4" y="68.1">30.0mm</text>
<text x="120.9" y="71.9">1.18in</text>
<text x="135.6" y="69.1">1.40in</text>
<text x="7.1" y="83.1">71.1mm</text>
<text x="22.1" y="83.1">60.0mm</text>
<text x="8.6" y="86.9">2.80in</text>
<text x="23.6" y="86.9">2.36in</text>
<text x="122.4" y="107.9">SM2 (</text>
<text x="133" y="107.9">2.035-40) SERIES INTERNAL THREAD THRU</text>
<text x="122.4" y="111.3">(2) SM2RR RETAINING RINGS INCLUDED</text>
<text x="125.6" y="114.6">48.3mm [</text>
<text x="141.4" y="114.6">1.90in] CLEAR APERTURE</text>
<text x="126.1" y="125">6.0mm [</text>
<text x="140.3" y="125">0.24in] THRU HOLE</text>
<text x="228.2" y="121.8">CAGE ROD LOCKING SCREW</text>
<text x="228.2" y="125.2">2.0mm [5/64in] HEX</text>
<text x="58.2" y="126.4">30.0mm</text>
<text x="59.7" y="130.2">1.18in</text>
<text x="123" y="128.4">FOR USE WITH ER-SERIES RODS</text>
<text x="123" y="131.8">4 PLACES</text>
<text x="228.2" y="128.5">4 PLACES</text>
<text x="228.2" y="131.9">BOTH SIDES</text>
<text x="55.4" y="136">35.6mm</text>
<text x="56.9" y="139.8">1.40in</text>
<text x="30.1" y="148.4">METRIC ID MARK</text>
<text x="94.3" y="150.8">M4 x 0.7 MOUNTING HOLE</text>
<text x="94.3" y="154.2">6.5mm [0.26in] DEEP</text>
<text x="29.3" y="162.4">11.4mm</text>
<text x="30.8" y="166.2">0.45in</text>
<text x="16.3" y="168.1">22.9mm</text>
<text x="17.8" y="171.9">0.90in</text>
<text x="55.4" y="187.3">35.6mm</text>
<text x="56.9" y="191.1">1.40in</text>
</g>
<g font-size="2.8">
<text x="77.1" y="44.8">C</text>
<text x="78.1" y="45.6">L</text>
<text x="36.7" y="84.9">C</text>
<text x="37.7" y="85.7">L</text>
<text x="77" y="155">C</text>
<text x="78.1" y="155.8">L</text>
<text x="174.5" y="184.8">DRAWING</text>
<text x="174.5" y="187.6">PROJECTION</text>
<text x="229.4" y="190.2">w w w . t h o r l a b s . c o m</text>
<text x="187.9" y="193.2">NAME</text>
<text x="190.3" y="197.7">AK</text>
<text x="199.9" y="197.7">14/APR/22</text>
<text x="203.6" y="193.2">DATE</text>
<text x="190.3" y="202.2">BM</text>
<text x="199.9" y="202.2">06/JUN/24</text>
<text x="216.4" y="201.2">MATERIAL</text>
<text x="271.7" y="201.8">REV</text>
<text x="216.7" y="209.7">ITEM #</text>
<text x="254.5" y="209.7">APPROX WEIGHT</text>
</g>
<g font-size="2.5">
<text x="174.2" y="197.7">DRAWN</text>
<text x="172.4" y="202.2">APPROVAL</text>
</g>
<text font-size="2.1" x="177.7" y="206.8">COPYRIGHT © 2022 BY THORLABS</text>
<g font-size="2">
<text x="174.8" y="211">VALUES IN PARENTHESIS ARE CALCULATED</text>
<text x="175.5" y="213.5">AND MAY CONTAIN ROUNDOFF ERRORS</text>
</g>
</svg>
